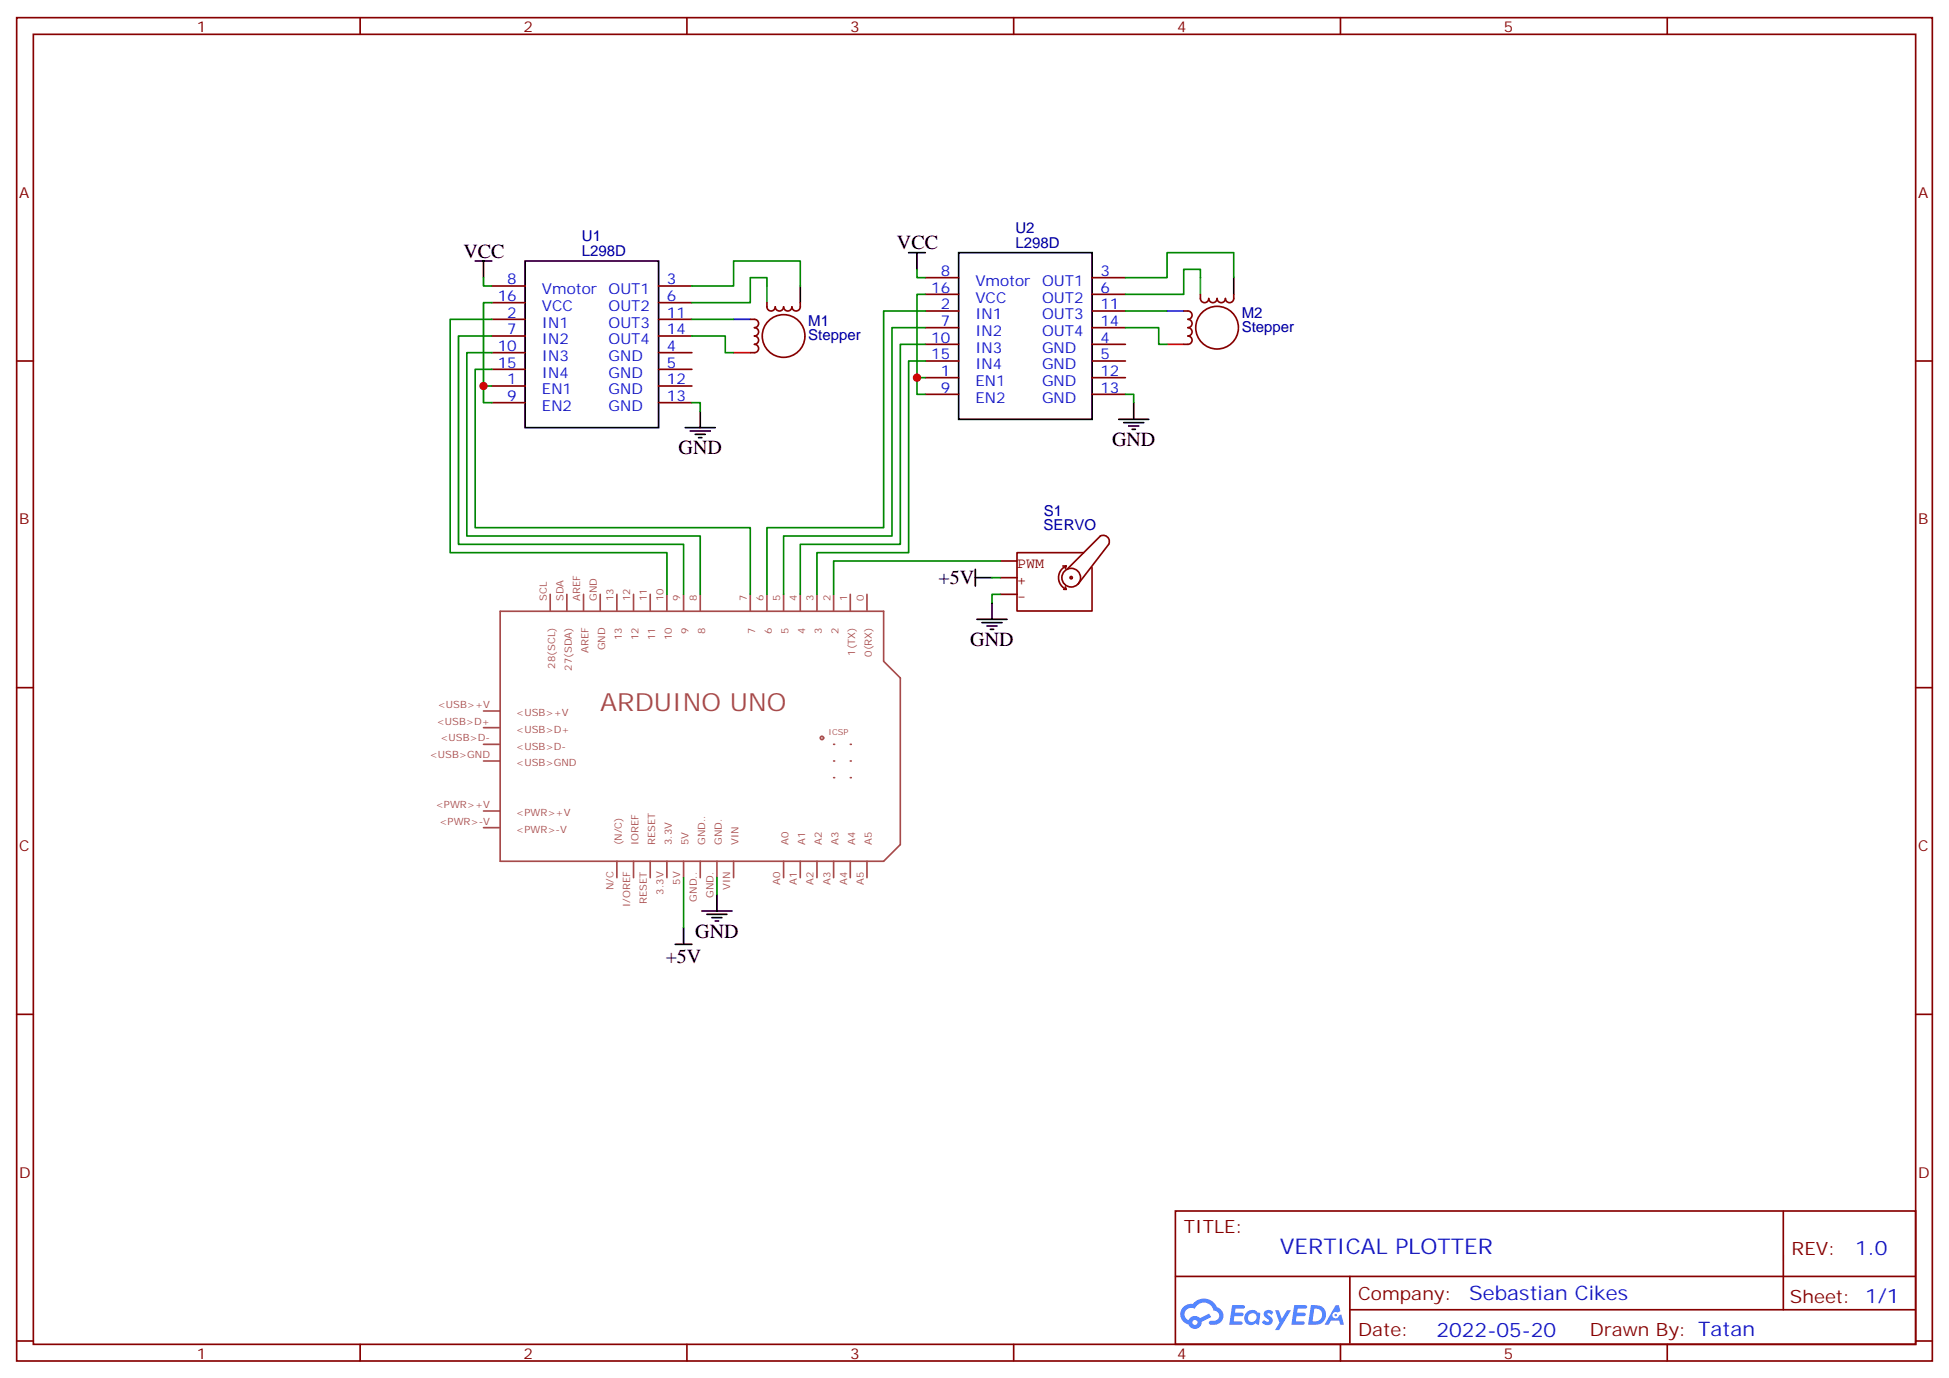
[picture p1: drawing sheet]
<svg xmlns="http://www.w3.org/2000/svg" width="412mm" height="292mm" viewBox="0 0 412 292" stroke-linecap="round" stroke-linejoin="round" font-family="sans-serif">
<g fill="none" stroke="#870000" stroke-width=".35">
<path d="M3.5 3.7h405.4v284.4h-405.4zM7.1 7.3h398.2v277.3h-398.2zM76.2 3.7v3.6M145.3 3.7v3.6M214.5 3.7v3.6M283.6 3.7v3.6M352.8 3.7v3.6M3.5 76.4h3.6M405.3 76.4h3.6M3.5 145.6h3.6M405.3 145.6h3.6M3.5 214.7h3.6"/>
<path d="M405.3 214.7h3.6M248.7 256.3h156.6v28.3h-156.6zM377.3 256.4v20.8M248.7 270.2h156.5M285.6 277.2h119.6M285.6 270.2v14.1M3.5 283.8h3.6M76.2 284.6v3.5M145.3 284.6v3.5M214.5 284.6v3.5M283.6 284.6v3.5M352.8 284.6v3.5"/>
<path d="M405.3 283.8h3.6"/>
</g>
<g fill="#5487ff">
<path d="M267.7 277.5a1.22 1.22 0 0 1 1.7 .3l-.4 .5a.47 .47 0 0 0-.3-.4 .47 .47 0 0 0-.5 .2v.2a1.55 1.55 0 0 1 1.1 1.5 1.34 1.34 0 0 1-2.3 .1l.5-.5 .7 .4a.29 .29 0 0 0 .3-.3 .29 .29 0 0 0-.2-.3 1.04 1.04 0 0 1-.6-1.7z"/>
<path d="M260.7 276.3h2.1a.43 .43 0 0 1 .5 0 .43 .43 0 0 1 .1 .5l-.3 .2h-1.7l-.1 .9h1.5a.37 .37 0 0 1 .3 .4 .37 .37 0 0 1-.3 .3h-1.6l-.2 1.1h1.3a.43 .43 0 0 1 .5 .1 .43 .43 0 0 1 .1 .4l-.3 .2h-2.5z"/>
<path d="M273.8 276.3h2.2a.43 .43 0 0 1 .4 0 .43 .43 0 0 1 .1 .5l-.3 .2h-1.6l-.2 .9h1.6a.37 .37 0 0 1 .3 .4 .37 .37 0 0 1-.4 .3h-1.6l-.1 1.1h1.3a.43 .43 0 0 1 .4 .1 .43 .43 0 0 1 .1 .4l-.3 .2h-2.4z"/>
<path d="M282.6 276.3h.7l.3 1.2-.6 .3a.69 .69 0 0 0-1 .3 .69 .69 0 0 0 .4 1 .69 .69 0 0 0 .9-.6l.5-.3 .6 2.2h-.8l-.2-.9h-1.8l-.5 .9h-.8z"/>
<path d="M269.8 277.3h.8l.6 1.9 1.1-1.9h.9l-2.6 4.2h-.8l.9-1.5z"/>
<path d="M277.4 276.3l-.6 4.1h1.3a2.11 2.11 0 0 0 2.5-2.1 2.11 2.11 0 0 0-2.5-2zM278.1 277a1.39 1.39 0 0 1 1.7 1.4 1.39 1.39 0 0 1-1.8 1.3h-.3z"/>
<path d="M263.7 277.9a1.47 1.47 0 0 0-.1 2.1 1.47 1.47 0 0 0 2.1 .1l.7 .3 .3-2.3-.2-.2-.4-.1a1.49 1.49 0 0 0-2.4 .1zM264.4 278.3a.92 .92 0 0 1 1.5 .5 .92 .92 0 0 1-1.3 1 .9 .9 0 0 1-.2-1.5z"/>
<path d="M250.4 276.6a2.18 2.18 0 0 0 1.1 3.8 1.44 1.44 0 0 0 1.6 .9 1.44 1.44 0 0 0 1.2-1.5l2-1-.5-.7-1.9 .9a1.47 1.47 0 0 0-2.4 .5 1.39 1.39 0 0 1-.7-2 1.39 1.39 0 0 1 2-.5 2.08 2.08 0 0 1 2.2-1.3 2.08 2.08 0 0 1 1.8 1.7 1.07 1.07 0 0 1 1.2 1 1.07 1.07 0 0 1-1 1.2h-.7a.43 .43 0 0 0-.5 .3 .43 .43 0 0 0 .4 .5 2 2 0 0 0 2.4-1 2 2 0 0 0-.7-2.5l-.4-.2a2.98 2.98 0 0 0-5.1-.7l-1.1 .1zM252.3 279.9a.55 .55 0 0 1 1.1 0 .55 .55 0 0 1-1.1 0z"/>
<circle cx="282.6" cy="278.4" r=".26"/>
</g>
<g fill="none" stroke="#a64a4a" stroke-width=".35">
<path d="M105.8 129.4h81.2v10.6l3.5 3.5v35.3l-3.5 3.5h-81.2zM130.5 182.3v3.5"/>
<circle cx="173.9" cy="156.2" r=".35"/>
</g>
<circle cx="179.9" cy="157.6" r=".18" fill="#a64a4a"/>
<g fill="none" stroke="#a64a4a" stroke-width=".35">
<path d="M116.4 125.8v3.5M119.9 125.8v3.5M123.5 125.8v3.5M127 125.8v3.5M130.5 125.8v3.5M134.1 125.8v3.5M148.2 125.8v3.5M158.7 125.8v3.5M169.3 125.8v3.5M176.4 125.8v3.5M179.9 125.8v3.5M183.4 125.8v3.5"/>
<path d="M102.3 150.5h3.5M102.3 154h3.5M102.3 157.6h3.5M102.3 171.7h3.5M102.3 175.2h3.5M102.3 161.1h3.5M141.1 182.3v3.5M144.6 182.3v3.5M148.2 182.3v3.5M151.7 182.3v3.5M165.8 182.3v3.5M169.3 182.3v3.5"/>
<path d="M172.9 182.3v3.5M176.4 182.3v3.5M179.9 182.3v3.5M183.4 182.3v3.5"/>
</g>
<circle cx="179.9" cy="164.6" r=".18" fill="#a64a4a"/>
<path d="M134.1 182.3v3.5" fill="none" stroke="#a64a4a" stroke-width=".35"/>
<g fill="#a64a4a">
<circle cx="176.4" cy="157.6" r=".18"/>
<circle cx="179.9" cy="161.1" r=".18"/>
</g>
<path d="M137.6 182.3v3.5" fill="none" stroke="#a64a4a" stroke-width=".35"/>
<g fill="#a64a4a">
<circle cx="176.4" cy="164.6" r=".18"/>
<circle cx="176.4" cy="161.1" r=".18"/>
</g>
<path d="M137.6 125.8v3.5M141.1 125.8v3.5M144.6 125.8v3.5M162.3 125.8v3.5M165.8 125.8v3.5M172.9 125.8v3.5M155.2 182.3v3.5" fill="none" stroke="#a64a4a" stroke-width=".35"/>
<g fill="none" stroke="#000" stroke-width=".35">
<path d="M100.5 55.2h3.6M102.3 55.2v3.6M111.1 55.2h28.2v35.3h-28.2zM192.3 53.5h3.5M194 53.5v3.5M202.8 53.5h28.3v35.3h-28.3zM261.1 58.8v3.5M169.3 60.5v3.6M145 90.5h6.3M146 91.2h4.3M147.1 91.9h2.1M147.8 92.6h.7"/>
<path d="M148.2 87v3.5M236.7 88.8h6.4M237.8 89.5h4.2M238.8 90.2h2.1M239.5 90.9h.7M239.9 85.2v3.6M206.4 122.3h3.5M206.4 120.5v3.5M206.7 131.1h6.4M207.8 131.8h4.2M208.8 132.5h2.2M209.5 133.2h.8"/>
<path d="M209.9 127.6v3.5M142.9 199.9h3.5M144.6 196.4v3.5M148.5 192.8h6.4M149.6 193.5h4.2M150.6 194.2h2.2M151.3 194.9h.7M151.7 189.3v3.5"/>
</g>
<g fill="none" stroke="#870000" stroke-width=".35">
<path d="M195.8 58.8h7M231.1 58.8h7M104.1 78.2h7M104.1 74.6h7M104.1 71.1h7M104.1 67.6h7M104.1 64.1h7M104.1 60.5h7M139.3 78.2h7.1M139.3 74.6h7.1M139.3 71.1h7.1M139.3 67.6h7.1"/>
<path d="M139.3 64.1h7.1M139.3 60.5h7.1M195.8 79.9h7M195.8 76.4h7M195.8 72.9h7M195.8 69.4h7M195.8 65.8h7M195.8 62.3h7M231.1 79.9h7M231.1 76.4h7M231.1 72.9h7M231.1 69.4h7"/>
<path d="M231.1 65.8h7M231.1 62.3h7M104.1 85.2h7M104.1 81.7h7M139.3 85.2h7.1M139.3 81.7h7.1M195.8 83.5h7M231.1 83.5h7"/>
</g>
<g fill="none" stroke="#850000" stroke-width=".35">
<path d="M158.7 67.6h.9a.88 .88 0 0 1 .9 .9 .88 .88 0 0 1-.9 .9 .88 .88 0 0 1 .9 .8 .88 .88 0 0 1-.9 .9 .88 .88 0 0 1 .9 .9 .88 .88 0 0 1-.9 .9 .88 .88 0 0 1 .9 .9 .88 .88 0 0 1-.9 .8h-.9M162.3 64.1v.8a.88 .88 0 0 0 .9 .9 .88 .88 0 0 0 .8-.9 .88 .88 0 0 0 .9 .9 .88 .88 0 0 0 .9-.9 .88 .88 0 0 0 .9 .9 .88 .88 0 0 0 .9-.9 .88 .88 0 0 0 .9 .9 .88 .88 0 0 0 .8-.9v-.8M170.3 71.1a4.5 4.5 0 0 0-6.5-4 4.5 4.5 0 0 0-.8 7.6 4.5 4.5 0 0 0 7.2-2.6l.1-.8M250.5 65.8h.9a.88 .88 0 0 1 .8 .9 .88 .88 0 0 1-.8 .9 .88 .88 0 0 1 .8 .9 .88 .88 0 0 1-.8 .9 .88 .88 0 0 1 .8 .8 .88 .88 0 0 1-.8 .9 .88 .88 0 0 1 .8 .9 .88 .88 0 0 1-.8 .9h-.9M254 62.3v.9a.88 .88 0 0 0 .9 .9 .88 .88 0 0 0 .9-.9 .88 .88 0 0 0 .8 .9 .88 .88 0 0 0 .9-.9 .88 .88 0 0 0 .9 .9 .88 .88 0 0 0 .9-.9 .88 .88 0 0 0 .9 .9 .88 .88 0 0 0 .9-.9v-.9M262 69.4a4.5 4.5 0 0 0-6.4-4.1 4.5 4.5 0 0 0-.9 7.6 4.5 4.5 0 0 0 7.2-2.6l.1-.7M211.7 118.7h3.5M224.9 119.8h.7M225.6 119.8l-.2 .5M225.6 119.8a2.68 2.68 0 0 0-1.6 2.5 2.68 2.68 0 0 0 1.6 2.4M229.3 117h-14.1v12.3h15.9v-9.1M232.8 113.5a1.31 1.31 0 0 1 1.6 .2 1.31 1.31 0 0 1 .2 1.5l-6.5 8.5"/>
<path d="M232.8 113.5l-7 7M211.7 122.3h3.5M211.7 125.8h3.5M225.1 124.7h.5M225.4 124.2l.2 .5M226.9 122.3l-.2-.3-.3 .3 .3 .2 .1-.1M228.6 122.3a1.98 1.98 0 0 0-2.9-1.8 1.98 1.98 0 0 0-.1 3.4 1.98 1.98 0 0 0 3-1.5"/>
</g>
<path d="M254 58.8v3.5M162.3 60.5v3.6" fill="none" stroke="#0c3" stroke-width=".35"/>
<path d="M155.2 67.6h3.5M246.9 65.8h3.6" fill="none" stroke="#00f" stroke-width=".35"/>
<path d="M155.2 74.6h3.5M246.9 72.9h3.6" fill="none" stroke="#f00" stroke-width=".35"/>
<g fill="none" stroke="#008700" stroke-width=".35">
<path d="M102.3 58.8v1.7h1.8M194 57v1.8h1.8M238.1 58.8h8.8v-5.3h14.2v5.3M254 58.8v-1.8h-3.5v5.3h-12.4M104.1 64.1h-1.8v17.6M104.1 78.2h-3.6v33.5h58.2v14.1M104.1 74.6h-5.3v38.9h49.4v12.3M104.1 71.1h-7.1v44.1h47.6v10.6M104.1 67.6h-8.9v49.4h45.9v8.8M146.4 71.1h7.1v3.5h1.7M146.4 60.5h8.8v-5.3h14.1v5.3M146.4 67.6h8.8"/>
<path d="M162.3 60.5v-1.7h-3.6v5.3h-12.3M194 79.9v3.6h1.8M195.8 62.3h-1.8v17.6h1.8M195.8 76.4h-3.5v40.6h-19.4v8.8M195.8 72.9h-5.3v42.3h-21.2v10.6M195.8 69.4h-7.1v44.1h-22.9v12.3M195.8 65.8h-8.8v45.9h-24.7v14.1M238.1 69.4h7.1v3.5h1.7M238.1 65.8h8.8M104.1 81.7h-1.8v3.5h1.8M146.4 85.2h1.8v1.8M238.1 83.5h1.8v1.7"/>
<path d="M211.7 118.7h-35.3v7.1M209.9 122.3h1.8M211.7 125.8h-1.8v1.8M144.6 185.8v10.6M151.7 185.8v3.5"/>
</g>
<g fill="#c00">
<circle cx="102.3" cy="81.7" r=".88"/>
<circle cx="194" cy="79.9" r=".88"/>
</g>
<text font-size="5.3" fill="#a54b4b" x="127" y="150.6">ARDUINO UNO</text>
<text font-size="4.6" fill="#00f" x="270.8" y="265.4">VERTICAL PLOTTER</text>
<g font-size="4.2">
<text x="189.8" y="52.8">VCC</text>
<text x="98.1" y="54.5">VCC</text>
<text x="235.3" y="94.4">GND</text>
<text x="143.6" y="96.2">GND</text>
<text x="198.6" y="123.7">+5V</text>
<text x="205.3" y="136.7">GND</text>
<text x="140.9" y="203.8">+5V</text>
<text x="147.1" y="198.5">GND</text>
</g>
<g font-size="4.2" fill="#00f">
<text x="392.5" y="265.6">1.0</text>
<text x="310.9" y="275.2">Sebastian Cikes</text>
<text x="304" y="283">2022-05-20</text>
</g>
<g font-size="3.9" fill="#800">
<text x="250.5" y="260.9">TITLE:</text>
<text x="379.1" y="265.6">REV:</text>
<text x="287.4" y="275.1">Company:</text>
<text x="378.7" y="275.7">Sheet: 1/1</text>
<text x="287.4" y="282.8">Date:</text>
<text x="336.4" y="282.9">Drawn By: Tatan</text>
</g>
<g font-size="3.2" fill="#800">
<text x="41.6" y="6.7">1</text>
<text x="110.8" y="6.7">2</text>
<text x="179.9" y="6.7">3</text>
<text x="249.1" y="6.7">4</text>
<text x="318.2" y="6.7">5</text>
<text x="4.1" y="41.8">A</text>
<text x="405.9" y="41.8">A</text>
<text x="4.1" y="111">B</text>
<text x="405.9" y="111">B</text>
<text x="4.1" y="180.1">C</text>
<text x="405.9" y="180.1">C</text>
<text x="4.1" y="249.3">D</text>
<text x="405.9" y="249.3">D</text>
<text x="41.6" y="287.5">1</text>
<text x="110.8" y="287.5">2</text>
<text x="179.9" y="287.5">3</text>
<text x="249.1" y="287.5">4</text>
<text x="318.2" y="287.5">5</text>
</g>
<g font-size="3.2" fill="#000080">
<text x="123.1" y="51.1">U1</text>
<text x="214.9" y="52.4">L298D</text>
<text x="214.9" y="49.4">U2</text>
<text x="123.1" y="54.2">L298D</text>
<text x="171" y="69">M1</text>
<text x="262.7" y="70.3">Stepper</text>
<text x="262.7" y="67.2">M2</text>
<text x="171" y="72">Stepper</text>
<text x="220.8" y="112.3">SERVO</text>
<text x="220.8" y="109.2">S1</text>
</g>
<g font-size="3.2" fill="#00f">
<text x="199.1" y="58.4">8</text>
<text x="232.8" y="58.4">3</text>
<text x="105.3" y="63.7">16</text>
<text x="107.3" y="60.2">8</text>
<text x="114.7" y="65.8">VCC</text>
<text x="114.7" y="62.3">Vmotor</text>
<text x="128.8" y="62.3">OUT1</text>
<text x="128.8" y="65.8">OUT2</text>
<text x="141.1" y="63.7">6</text>
<text x="141.1" y="60.2">3</text>
<text x="197.1" y="61.9">16</text>
<text x="199.1" y="65.5">2</text>
<text x="206.4" y="64.1">VCC</text>
<text x="206.4" y="60.5">Vmotor</text>
<text x="220.5" y="60.5">OUT1</text>
<text x="220.5" y="64.1">OUT2</text>
<text x="232.8" y="65.5">11</text>
<text x="232.8" y="61.9">6</text>
<text x="107.3" y="70.8">7</text>
<text x="107.3" y="67.2">2</text>
<text x="114.7" y="69.4">IN1</text>
<text x="128.8" y="69.4">OUT3</text>
<text x="141.1" y="70.8">14</text>
<text x="141.1" y="67.2">11</text>
<text x="199.1" y="69">7</text>
<text x="206.4" y="67.6">IN1</text>
<text x="206.4" y="71.1">IN2</text>
<text x="220.5" y="67.6">OUT3</text>
<text x="220.5" y="71.1">OUT4</text>
<text x="232.8" y="69">14</text>
<text x="105.3" y="77.8">15</text>
<text x="105.3" y="74.3">10</text>
<text x="114.7" y="72.9">IN2</text>
<text x="114.7" y="76.4">IN3</text>
<text x="128.8" y="76.4">GND</text>
<text x="128.8" y="72.9">OUT4</text>
<text x="141.1" y="77.8">5</text>
<text x="141.1" y="74.3">4</text>
<text x="197.1" y="76.1">15</text>
<text x="197.1" y="72.5">10</text>
<text x="206.4" y="74.6">IN3</text>
<text x="220.5" y="74.6">GND</text>
<text x="232.8" y="76.1">5</text>
<text x="232.8" y="72.5">4</text>
<text x="107.3" y="81.4">1</text>
<text x="114.7" y="79.9">IN4</text>
<text x="114.7" y="83.5">EN1</text>
<text x="128.8" y="79.9">GND</text>
<text x="128.8" y="83.5">GND</text>
<text x="141.1" y="81.4">12</text>
<text x="199.1" y="83.1">9</text>
<text x="199.1" y="79.6">1</text>
<text x="206.4" y="78.2">IN4</text>
<text x="206.4" y="81.7">EN1</text>
<text x="220.5" y="78.2">GND</text>
<text x="220.5" y="81.7">GND</text>
<text x="232.8" y="83.1">13</text>
<text x="232.8" y="79.6">12</text>
<text x="107.3" y="84.9">9</text>
<text x="114.7" y="87">EN2</text>
<text x="128.8" y="87">GND</text>
<text x="141.1" y="84.9">13</text>
<text x="206.4" y="85.2">EN2</text>
<text x="220.5" y="85.2">GND</text>
</g>
<g font-size="3.2" fill="#840000">
<text x="215.2" y="120.2">PWM</text>
<text x="215.2" y="123.8">+</text>
<text x="215.2" y="127.3">-</text>
</g>
<g font-size="2.1" fill="#a54b4b">
<text x="115.7" y="127.2" transform="rotate(-90 115.7 127.2)">SCL</text>
<text x="119.2" y="127.2" transform="rotate(-90 119.2 127.2)">SDA</text>
<text x="122.8" y="127.2" transform="rotate(-90 122.8 127.2)">AREF</text>
<text x="126.3" y="127.2" transform="rotate(-90 126.3 127.2)">GND</text>
<text x="129.8" y="127.2" transform="rotate(-90 129.8 127.2)">13</text>
<text x="133.4" y="127.2" transform="rotate(-90 133.4 127.2)">12</text>
<text x="136.9" y="127.2" transform="rotate(-90 136.9 127.2)">11</text>
<text x="140.4" y="127.2" transform="rotate(-90 140.4 127.2)">10</text>
<text x="143.9" y="127.2" transform="rotate(-90 143.9 127.2)">9</text>
<text x="147.5" y="127.2" transform="rotate(-90 147.5 127.2)">8</text>
<text x="158.1" y="127.2" transform="rotate(-90 158.1 127.2)">7</text>
<text x="161.6" y="127.2" transform="rotate(-90 161.6 127.2)">6</text>
<text x="165.1" y="127.2" transform="rotate(-90 165.1 127.2)">5</text>
<text x="168.6" y="127.2" transform="rotate(-90 168.6 127.2)">4</text>
<text x="172.2" y="127.2" transform="rotate(-90 172.2 127.2)">3</text>
<text x="175.7" y="127.2" transform="rotate(-90 175.7 127.2)">2</text>
<text x="179.2" y="127.2" transform="rotate(-90 179.2 127.2)">1</text>
<text x="182.7" y="127.2" transform="rotate(-90 182.7 127.2)">0</text>
<text x="128" y="137.7" transform="rotate(-90 128 137.7)">GND</text>
<text x="131.6" y="135.5" transform="rotate(-90 131.6 135.5)">13</text>
<text x="135.1" y="135.5" transform="rotate(-90 135.1 135.5)">12</text>
<text x="138.6" y="135.5" transform="rotate(-90 138.6 135.5)">11</text>
<text x="142.2" y="135.5" transform="rotate(-90 142.2 135.5)">10</text>
<text x="145.7" y="134.1" transform="rotate(-90 145.7 134.1)">9</text>
<text x="149.2" y="134.1" transform="rotate(-90 149.2 134.1)">8</text>
<text x="159.8" y="134.1" transform="rotate(-90 159.8 134.1)">7</text>
<text x="163.3" y="134.1" transform="rotate(-90 163.3 134.1)">6</text>
<text x="166.8" y="134.1" transform="rotate(-90 166.8 134.1)">5</text>
<text x="170.4" y="134.1" transform="rotate(-90 170.4 134.1)">4</text>
<text x="173.9" y="134.1" transform="rotate(-90 173.9 134.1)">3</text>
<text x="177.4" y="134.1" transform="rotate(-90 177.4 134.1)">2</text>
<text x="117.5" y="141.5" transform="rotate(-90 117.5 141.5)">28(SCL)</text>
<text x="121" y="141.9" transform="rotate(-90 121 141.9)">27(SDA)</text>
<text x="124.5" y="138.3" transform="rotate(-90 124.5 138.3)">AREF</text>
<text x="181" y="138.8" transform="rotate(-90 181 138.8)">1(TX)</text>
<text x="184.5" y="139" transform="rotate(-90 184.5 139)">0(RX)</text>
<text x="92.6" y="149.9">&lt;USB&gt;+V</text>
<text x="92.4" y="153.4">&lt;USB&gt;D+</text>
<text x="109.3" y="151.6">&lt;USB&gt;+V</text>
<text x="109.3" y="155.1">&lt;USB&gt;D+</text>
<text x="90.9" y="160.4">&lt;USB&gt;GND</text>
<text x="93.2" y="156.9">&lt;USB&gt;D-</text>
<text x="109.3" y="158.6">&lt;USB&gt;D-</text>
<text x="109.3" y="162.2">&lt;USB&gt;GND</text>
<text x="92.2" y="171">&lt;PWR&gt;+V</text>
<text x="109.3" y="172.8">&lt;PWR&gt;+V</text>
<text x="93" y="174.6">&lt;PWR&gt;-V</text>
<text x="109.3" y="176.3">&lt;PWR&gt;-V</text>
<text x="131.6" y="178.9" transform="rotate(-90 131.6 178.9)">(N/C)</text>
<text x="135.1" y="178.9" transform="rotate(-90 135.1 178.9)">IOREF</text>
<text x="138.6" y="178.9" transform="rotate(-90 138.6 178.9)">RESET</text>
<text x="142.2" y="178.9" transform="rotate(-90 142.2 178.9)">3.3V</text>
<text x="145.7" y="178.9" transform="rotate(-90 145.7 178.9)">5V</text>
<text x="149.2" y="178.9" transform="rotate(-90 149.2 178.9)">GND..</text>
<text x="152.7" y="178.9" transform="rotate(-90 152.7 178.9)">GND.</text>
<text x="156.3" y="178.9" transform="rotate(-90 156.3 178.9)">VIN</text>
<text x="166.8" y="178.9" transform="rotate(-90 166.8 178.9)">A0</text>
<text x="170.4" y="178.9" transform="rotate(-90 170.4 178.9)">A1</text>
<text x="173.9" y="178.9" transform="rotate(-90 173.9 178.9)">A2</text>
<text x="177.4" y="178.9" transform="rotate(-90 177.4 178.9)">A3</text>
<text x="181" y="178.9" transform="rotate(-90 181 178.9)">A4</text>
<text x="184.5" y="178.9" transform="rotate(-90 184.5 178.9)">A5</text>
<text x="129.8" y="188.5" transform="rotate(-90 129.8 188.5)">N/C</text>
<text x="133.4" y="192" transform="rotate(-90 133.4 192)">I/OREF</text>
<text x="136.9" y="191.3" transform="rotate(-90 136.9 191.3)">RESET</text>
<text x="140.4" y="189.3" transform="rotate(-90 140.4 189.3)">3.3V</text>
<text x="143.9" y="187.2" transform="rotate(-90 143.9 187.2)">5V</text>
<text x="147.5" y="190.8" transform="rotate(-90 147.5 190.8)">GND..</text>
<text x="151" y="190.1" transform="rotate(-90 151 190.1)">GND.</text>
<text x="154.5" y="188.4" transform="rotate(-90 154.5 188.4)">VIN</text>
<text x="165.1" y="187.2" transform="rotate(-90 165.1 187.2)">A0</text>
<text x="168.6" y="187.2" transform="rotate(-90 168.6 187.2)">A1</text>
<text x="172.2" y="187.2" transform="rotate(-90 172.2 187.2)">A2</text>
<text x="175.7" y="187.2" transform="rotate(-90 175.7 187.2)">A3</text>
<text x="179.2" y="187.2" transform="rotate(-90 179.2 187.2)">A4</text>
<text x="182.7" y="187.2" transform="rotate(-90 182.7 187.2)">A5</text>
</g>
<text font-size="1.8" fill="#a54b4b" x="175.3" y="155.5">ICSP</text>
</svg>
